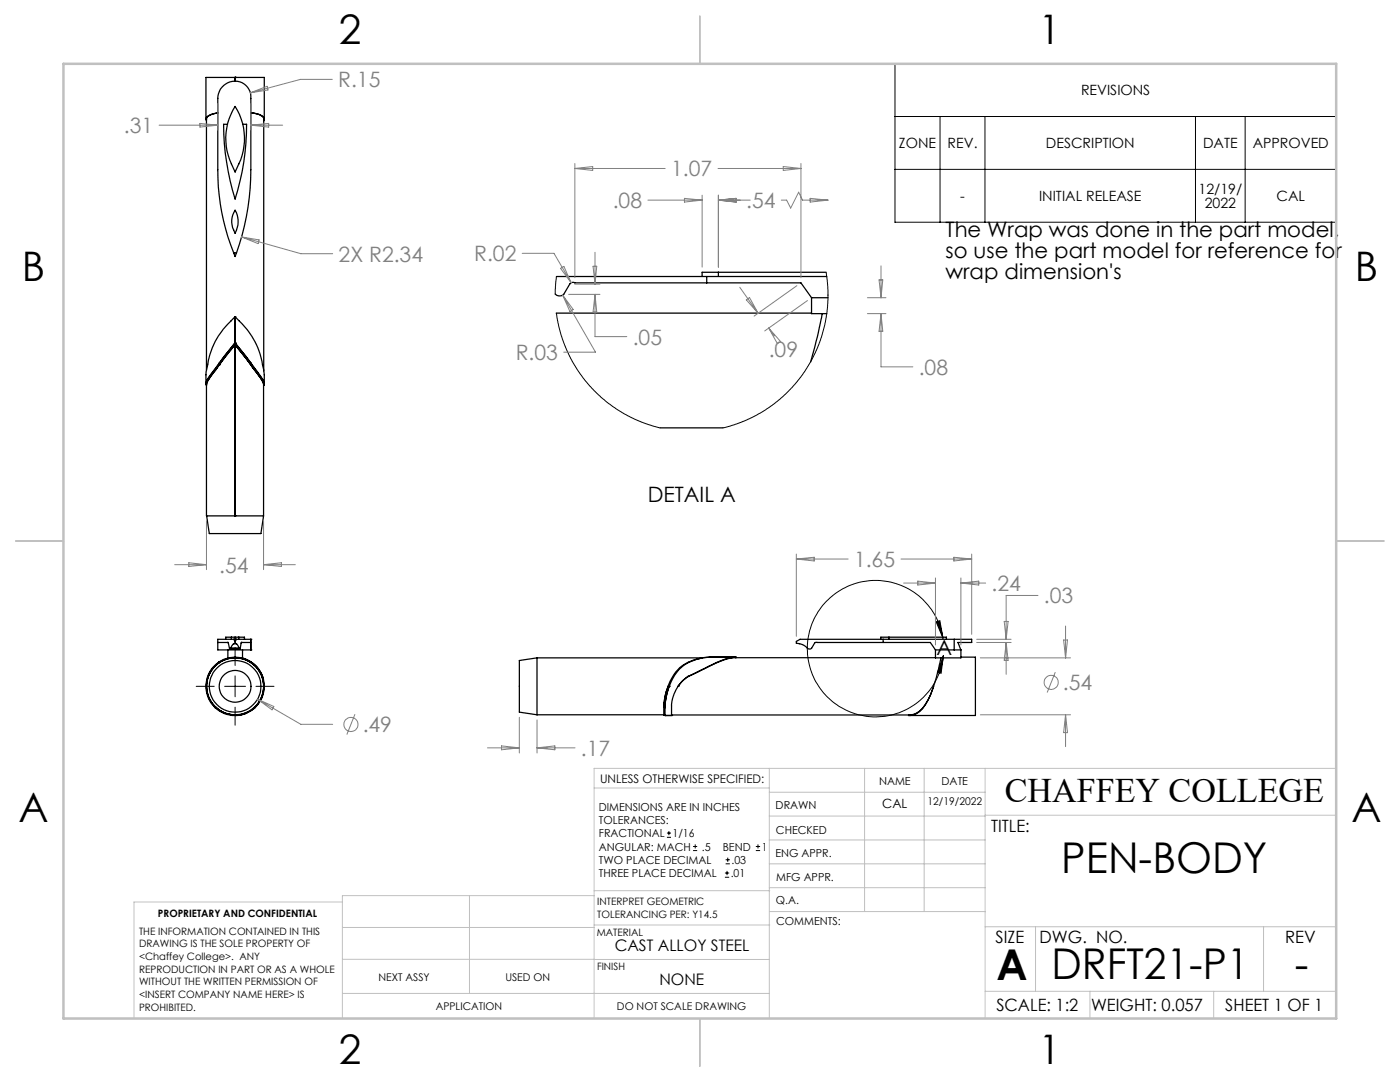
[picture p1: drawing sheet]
<svg xmlns="http://www.w3.org/2000/svg" width="279mm" height="216mm" viewBox="0 0 279 216" stroke-linecap="round" stroke-linejoin="round" font-family="sans-serif">
<g fill="none" stroke="#000" stroke-width=".25">
<path d="M46.9 15.5h.1M46.9 15.5h-5.8v8.3M46.9 15.5v.7M46.9 16.2a3.5 3.5 0 0 0-3.4 3.4v14.3a43.7 43.7 0 0 0 3.1 16.5M46.9 16.2a3.2 3.2 0 0 1 3.2 3.4v14.3a49.3 49.3 0 0 1-2.9 16.5M47 15.5h.1M47 15.5h5.7v8.3M47 15.5v.7M41.2 23.8v50.1M41.2 23.8a1.07 1.07 0 0 1 1.1-1l1.2-.3a3.2 3.2 0 0 0-2.4 1.1l.1 .5M45.4 24.8h-.8a51.7 51.7 0 0 0 2.3 14.9 48.7 48.7 0 0 0 2.3-14.9h-.7M46.9 21.2a12 12 0 0 1 .8 11.5l-.8 1.6a12.6 12.6 0 0 1-.4-12.3z"/>
<path d="M50.1 22.5a3.7 3.7 0 0 1 2.6 1.1l-.1 .5M50.1 22.5l1.1 .2a1.78 1.78 0 0 1 1.4 1.1v50.2M46.6 50.4h.6M46.6 50.4l.3 .8 .3-.8M46.9 41.9a4.7 4.7 0 0 1 0 4.7 4.3 4.3 0 0 1 0-4.7zM111.1 55.2h29.9M141 56.4h-26.3a.74 .74 0 0 0-1 .3l-1.2 2a1.18 1.18 0 0 1-1.7 0M141 56.4h18.8l2.2 3M141 55.2v1.2M141 55.2h24M143.4 54.3h21.5M143.4 54.3v.9"/>
<path d="M143.4 54.3h-3.3v.9M162 59.4h3.2M162 59.4v3.2h3M43.7 72.5l-.6 .9a8.4 8.4 0 0 0-2 3.3l.1 .2a4.2 4.2 0 0 1 1.3-2.4l1.3-1.7M43.7 72.5h.1M43.8 72.5l-1 1.3a6.8 6.8 0 0 0-1.6 2.8v26.3h5.7M43.8 72.8h.1M43.8 72.8l-.6 .9a8.2 8.2 0 0 0-2 3.1M46.9 68.4l-3.2 4.1M46.9 63.2a17.1 17.1 0 0 0-5.8 11.6v1.8M46.9 63.2h.1M46.9 68.4h.1"/>
<path d="M46.9 68.4l-3.1 4.1M46.9 68.8l-3.1 4M46.9 68.8l3.1 4M46.9 63.2v5.2M46.9 68.8v34.1M46.9 63.2a16.6 16.6 0 0 1 5.8 11.6v1.8M46.9 68.4l3.2 4.1M46.9 68.8h.1M46.9 68.8l3.2 4M50 72.8h.1M50 72.8l1 1.2a7.1 7.1 0 0 1 1.6 2.8v26.1M50.1 72.8l.9 1.2a6.2 6.2 0 0 1 1.6 2.9v.1"/>
<path d="M50.1 72.5l.9 1.3a5.9 5.9 0 0 1 1.6 3M50.1 72.8h.1M50.1 72.8l.6 .9a6 6 0 0 1 1.9 3.2M50.1 72.5h.1M50.1 72.5l1.1 1.4a6.6 6.6 0 0 1 1.5 2.8l-.1 .2M111 62.5h51M164.1 62.6l-1 4.6-1.3 5M131.8 85.4h12.5M41.2 102.9l.6 3.6h10.3l.5-3.6M46.9 102.9h.1M46.9 102.9h5.7M43.5 128.2h1.9"/>
<path d="M43.7 132.1a5.9 5.9 0 0 0-.8 9.1M43.7 132.1l.1 .1M43.8 132.2h.1M43.8 132.2a5.7 5.7 0 0 0-.8 8.9M45.4 128.2l.4 1.2 .1 .1 .2-.2M45.4 128.2h.1M45.5 129.7v1.6h.1M45.9 129.5h1.9M46.1 129.3h1.6M46.2 127.1h-1.2v.5M46.2 127.1v.5M46.2 127.1h1.5"/>
<path d="M46.4 131.3h.1M46.6 127.6h-3.1v2.1h6.6M46.6 127.6l.3 .4M46.6 127.6h.6M46.7 128.4l-.6 .9M46.7 128.4h.5M46.9 131.3a5.7 5.7 0 0 1 5.7 5.6 5.7 5.7 0 0 1-5.7 5.7M46.9 131.3a5.7 5.7 0 0 0-5.7 5.6 5.7 5.7 0 0 0 5.7 5.7M46.9 131.2a5.7 5.7 0 0 0-5.7 5.7 5.7 5.7 0 0 0 5.7 5.8M46.9 131.2a5.3 5.3 0 0 0-3.1 1M46.9 131.1l-1.1 .1-1.1 .4-1 .5M46.9 131.1v.2"/>
<path d="M46.9 131.2h.1M46.9 131.2l1.8 .3 1.4 .7M46.9 131.2l1.6 .2 1.6 .8M46.9 131.1l1.1 .1 2.1 .9M46.9 127.1v.5M46.9 128v.3M46.9 128.3l-.2 .1M46.9 128.3l.3 .1M47.2 128.4l.5 .9M47.2 127.6h2.9M47.2 127.6l-.3 .4M47.7 127.1h1.1v.5"/>
<path d="M47.7 127.1v.5M48.2 128.2h.1M48.2 131.3a5.8 5.8 0 0 1 4.4 4.4M48.3 128.2h1.8M48.3 128.2l-.4 1.3-.2-.2M48.4 129.7v1.6h-.3M50 132.2h.1M50.1 132.2a5.7 5.7 0 0 1 .7 8.9M50.1 129.7h.1M50.1 127.6h.1M50.1 127.6v2.1M50.1 132.2h.1"/>
<path d="M50.1 132.1a5.8 5.8 0 0 1 .8 9.1M50.1 132.1v.1M107.2 131.3v11.3M107.2 131.3l-3.6 .5v10.3l3.6 .5M107.2 131.3h33M133.3 136.9h.1M133.3 137a12.4 12.4 0 0 0-.8 4.1M133.6 136.9h.1M133.6 136.9a11.6 11.6 0 0 0-.9 4.3M135.3 136.9h.1M137.3 135a8.2 8.2 0 0 0-3.3 7.8M137.3 135h.1"/>
<path d="M137.3 135l-1.1 .9-.9 1M139.9 131.3l-.3 .1a8.3 8.3 0 0 0-6.6 6.6l-.4 1.4-.1 1.7M141.7 131.1a8.4 8.4 0 0 0-8.5 6.9l-.4 2.1-.1 1.1M141.7 131.1l-1.4 .1M141.7 131.1h5.2M146.1 131.2l-.4 .1a19.6 19.6 0 0 0-5.7 2.4l-2.7 1.3M146.1 131.3l-1.5 .3-1.6 .7-5.7 2.7M146.1 131.2v.1M146.9 131.2h39.8M146.9 131.1l-.8 .1M146.9 131.2l-.8 .1M146.9 131.1v.1"/>
<path d="M176.2 127.6h-16.5l-.8 .4v.3a5.4 5.4 0 0 1 2.6 1.2l.4-.1 .7-1.1 .2-.1h13.4M176.2 127.6h14.2M176.2 128.2h9.5l1 1.5M176.2 127.6v.6M177.4 127.1h11.5v.5M177.4 127.1h-1.6v.5M177.4 127.1v.5M186.3 136.9l-.2 .6a8.3 8.3 0 0 1-3.3 4.8l-1.5 .4M186.7 129.7h3.7M186.7 129.7v1.6h5.1v-1.6M187.8 131.3l-.4 1.8a30 30 0 0 1-2.7 7.5 3.8 3.8 0 0 1-3.4 2.2M190.4 127.6h3.5v.6h-2.7l.6 1.5"/>
<path d="M190.4 129.7h1.4M190.4 127.6v2.1M191.8 131.1h2.9v11.7h-13.4M42.9 141.2a5.7 5.7 0 0 0 4 1.6M43 141.1l-.1 .1M43 141.1h.1M43 141.1a5.5 5.5 0 0 0 3.9 1.6M46.9 142.6v.2M46.9 142.7h.1M49.3 142.3l-1.2 .4-1.1 .1M50.8 141.1h.1M50.8 141.1a5.7 5.7 0 0 1-3.9 1.6"/>
<path d="M50.8 141.1l.1 .1M50.9 141.2a6.1 6.1 0 0 1-4 1.6M51 141.1l-.7 .5M107.2 142.6l25.5 .1M132.5 141.1v1.6M132.5 141.1h.1M132.7 141.2v1.6M132.7 142.8h.1M132.7 142.8h1.3M134 142.8h.1M134 142.7h47.3M181.3 142.7v.1"/>
<circle cx="46.9" cy="137" r="5.2"/>
<circle cx="46.9" cy="136.9" r="3.2"/>
</g>
<g fill="none" stroke="#000" stroke-width=".2">
<path d="M178.6 12.7h88.1v31.6h-88.1zM178.6 23.2h88.1M178.6 33.8h88.1M187.6 23.2v21.1M196.6 23.2v21.1M238.6 23.2v21.1M248.5 23.2v21.1M111.1 55.2l-.3 3.5M164.9 54.3l.3 2.8v2.8l-.2 2.5-.4 2.3-.7 2.6-.7 2-1.4 2.9-1.1 1.8-2.7 3.4-1.8 1.8-2.1 1.7-2.3 1.5-2.2 1.1-3 1.2-2.3 .7M111 62.5l1 4.5 1.3 3.3 1.8 3.4 2.6 3.3 3.4 3.2 3.4 2.3 3.6 1.7 3.7 1.2M39.2 136.9h3.6M44.8 136.9h4.2"/>
<path d="M46.9 129.2v3.6M46.9 134.9v4.1M51.1 136.9h3.6M186.8 124.1l.8-.2 .6 3.5zM188.2 127.4a13.6 13.6 0 0 0-20.7-9.5 13.6 13.6 0 0 0-.4 22.8 13.6 13.6 0 0 0 21-8.9l.2-1M188.3 130.8l-.5 3.5-.7-.1zM46.9 141.1v3.6M133.1 167.1h.8M133.1 166.2h.8M133.5 165.8v.9M138.3 169.7h.8M138.3 168.9h.8"/>
<path d="M138.7 168.5v.8M144.7 175h.8M144.7 174.2h.8M144.8 172.4h.9M144.8 171.6h.9M145.1 173.8v.8M145.2 171.1v.9M150.8 169.7h.9M150.8 168.9h.9M151.3 168.5v.8"/>
</g>
<g fill="none" stroke="#808080" stroke-width=".2">
<path d="M50 18.5l3.3-1.3 .2 .8zM66.3 15.8h-6.3l-10 2.7M31.7 25h11.8M39.9 24.6l3.6 .4-3.6 .4zM43.5 20.7v5.3M50.1 20.7v5.3M50.1 25h6.3M50.1 25l3.5-.4v.8zM114.7 32.6v22.8M114.7 33.6h18.1M114.7 33.6l3.6-.4v.8zM129.3 39.9h10.8"/>
<path d="M136.6 39.6l3.5 .3-3.5 .4zM140.1 38.9v14.4M143.3 33.6h16.5M143.4 38.9v14.4M143.4 39.9h6.3M143.4 39.9l3.5-.3v.7zM155.9 39.9h1.1l.8 1.6 1.6-3.2 .8 1.6h5M156.3 33.2l3.5 .4-3.5 .4zM159.8 32.6v22.8M161.7 39.6l3.5 .3-3.5 .4zM48.2 47.3l11.8 3.3h6.4M48.2 47.3l3.5 .6-.2 .7z"/>
<path d="M104.2 50.6h6.4l3.4 5.8M111.9 53.6l.6-.4 1.5 3.2zM112.3 58.9l6.6 11.4h-6.4M112.3 58.9l2.1 2.9-.7 .4zM113.5 58.7h6.2M114.7 56.7h5M118.4 53.1h.7l-.4 3.6zM118.7 58.7v8.5h6.4M118.7 50.3v6.4M118.7 58.7l.4 3.6h-.7zM147.6 57.3l3.7 5.2M148.9 59.8l.7-.4 1.7 3.1z"/>
<path d="M159 57l-8.5 6.1M161.1 60l-8.5 6M173.1 59.4h3.7M175.4 55.8h.8l-.4 3.6zM175.8 53.1v6.3M153.4 65.5l1.2 1.5M153.4 65.5l2.4 2.7-.6 .4zM173.1 62.6h3.7M175.8 62.6v10.6h6.4M175.8 62.6l.4 3.5h-.8zM34.9 112.7h6.3M37.7 112.3l3.5 .4-3.5 .3z"/>
<path d="M41.2 103.9v9.8M52.6 103.9v9.8M52.6 112.7h6.3M52.6 112.7l3.6-.4v.7zM158.9 110.6v16.4M158.9 111.5h10.4M158.9 111.5l3.6-.3v.7zM179.8 111.5h14.1M180.3 116.3h6.4M183.2 116l3.5 .3-3.5 .4zM186.7 115.3v13.4M190.4 111.2l3.5 .3-3.5 .4z"/>
<path d="M191.8 115.3v13.4M191.8 116.3h4.9M191.8 116.3l3.5-.3v.7zM193.9 110.6v16M207.2 118.8h-6.4v8.8M51.4 139.5l8.6 5h6.4M51.4 139.5l3.2 1.5-.3 .6zM194.9 127.6h6.9M194.9 128.2h6.9M195.7 131.3h17.9M200.4 124h.8l-.4 3.6zM200.8 128.2v6.3"/>
<path d="M200.8 128.2l.4 3.6h-.8zM210.6 134.1l-1.6 4.1M212.3 127.7h.7l-.3 3.6zM212.7 124.9v6.4M70.8 142.5l-1.6 4.1M97.3 149.2h6.3M100.1 148.8l3.5 .4-3.5 .4zM103.6 143.1v7.1M107.2 143.7v6.5M107.2 149.2h7.6M107.2 149.2l3.5-.4v.8zM195.7 142.6h17.9"/>
<path d="M212.7 142.6v6.4M212.7 142.6l.3 3.6h-.7z"/>
<circle cx="209.8" cy="136.1" r="1.41"/>
<circle cx="70" cy="144.6" r="1.41"/>
</g>
<g fill="none" stroke="#c0c0c0" stroke-width=".2">
<path d="M118.6 157.2h34.9M153.5 153.3v49.9M153.5 158.1h43.1M172.5 153.3v28.6M184.4 153.3v28.6M196.6 153.3v49.9M266.7 153.3h-148.1v49.9M68.3 180h-41.6v23.2M93.7 178.7v19.5M118.6 178.7h-50.3v24.5M118.6 177.7h35M153.5 167.6h43.1"/>
<path d="M153.5 162.8h43.1M153.5 172.4h43.1M153.5 177.1h43.1M196.6 162.7h70.1M68.3 198.2h85.2M68.3 191.4l85.2 .1M68.3 185.1h50.3M118.6 184.6h35M153.6 181.9h43M196.6 197.8h70.1M196.6 184.9h70.1M206.7 184.9v12.9"/>
<path d="M217.5 197.8v5.4M242.2 197.8v5.4M252.2 184.9v12.9"/>
</g>
<path d="M139.7 3.2v9.5M3.1 107.9h9.6M266.7 107.9h9.5M139.7 203.2v9.6" fill="none" stroke="#c0c0c0" stroke-width=".25"/>
<path d="M12.7 12.7h254v190.5h-254z" fill="none" stroke="#c0c0c0" stroke-width=".5"/>
<path d="M186.8 124.1l.8-.2 .6 3.5zM188.3 130.8l-.5 3.5-.7-.1z" fill="#000"/>
<g font-size="8.5">
<text x="211.8" y="174.2">PEN-BODY</text>
<text x="198.9" y="195.5">A</text>
<text x="209.9" y="195.4">DRFT21-P1</text>
<text x="258.4" y="195.4">-</text>
</g>
<g font-size="8.1">
<text x="67.6" y="8.9">2</text>
<text x="207.3" y="8.9">1</text>
<text x="4.4" y="56.1">B</text>
<text x="270.4" y="56.1">B</text>
<text x="3.7" y="164.1">A</text>
<text x="269.7" y="164.1">A</text>
<text x="67.6" y="212.4">2</text>
<text x="207.3" y="212.4">1</text>
</g>
<text font-size="6.9" x="200.5" y="160.1">CHAFFEY COLLEGE</text>
<g font-size="4.2" fill="#808080">
<text x="67.5" y="17.4">R.15</text>
<text x="24.7" y="26.6">.31</text>
<text x="133.9" y="35.2">1.07</text>
<text x="122.3" y="41.5">.08</text>
<text x="148.9" y="41.5">.54</text>
<text x="67.6" y="52.2">2X R2.34</text>
<text x="94.6" y="52.1">R.02</text>
<text x="102.9" y="71.8">R.03</text>
<text x="126.3" y="68.8">.05</text>
<text x="153.4" y="71.2">.09</text>
<text x="183.4" y="74.8">.08</text>
<text x="170.4" y="113.1">1.65</text>
<text x="43.8" y="114.3">.54</text>
<text x="197.9" y="117.9">.24</text>
<text x="208.3" y="120.4">.03</text>
<text x="212.1" y="137.7">.54</text>
<text x="72.4" y="146.1">.49</text>
<text x="115.9" y="150.8">.17</text>
</g>
<g font-size="4.2">
<text x="188.7" y="47.4">The Wrap was done in the part model,</text>
<text x="188.7" y="51.5">so use the part model for reference for</text>
<text x="188.7" y="55.7">wrap dimension's</text>
<text x="129.3" y="100.1">DETAIL A</text>
<text x="186.9" y="130.6">A</text>
</g>
<g font-size="3.4">
<text x="197.8" y="166">TITLE:</text>
<text x="198.7" y="188.1">SIZE</text>
<text x="207.5" y="188.1">DWG. NO.</text>
<text x="256.5" y="188.2">REV</text>
<text x="198.8" y="201.7">SCALE: 1:2</text>
<text x="217.7" y="201.8">WEIGHT: 0.057</text>
<text x="244.5" y="201.7">SHEET 1 OF 1</text>
</g>
<g font-size="3.2">
<text x="122.7" y="189.8">CAST ALLOY STEEL</text>
<text x="131.6" y="196.6">NONE</text>
</g>
<g font-size="2.8">
<text x="215.7" y="19">REVISIONS</text>
<text x="179.4" y="29.6">ZONE</text>
<text x="189.1" y="29.6">REV.</text>
<text x="208.7" y="29.6">DESCRIPTION</text>
<text x="240.1" y="29.6">DATE</text>
<text x="250" y="29.6">APPROVED</text>
<text x="191.6" y="40.1">-</text>
<text x="207.4" y="40.1">INITIAL RELEASE</text>
<text x="239.2" y="38.7">12/19/</text>
<text x="240.4" y="41.5">2022</text>
<text x="254.8" y="40.1">CAL</text>
</g>
<text font-size="2.5" x="176.1" y="161.3">CAL</text>
<text font-size="2.4" x="119.8" y="156.2">UNLESS OTHERWISE SPECIFIED:</text>
<g font-size="2.2">
<text x="119.5" y="161.8">DIMENSIONS ARE IN INCHES</text>
<text x="154.8" y="161.4">DRAWN</text>
<text x="175.4" y="156.6">NAME</text>
<text x="187.9" y="156.7">DATE</text>
<text x="119.5" y="164.4">TOLERANCES:</text>
<text x="119.5" y="167.1">FRACTIONAL</text>
<text x="134.2" y="167.1">1/16</text>
<text x="154.9" y="166.3">CHECKED</text>
<text x="119.5" y="172.4">TWO PLACE DECIMAL</text>
<text x="119.5" y="169.7">ANGULAR: MACH</text>
<text x="140.1" y="169.7">.5</text>
<text x="144.2" y="169.7">BEND</text>
<text x="146" y="172.4">.03</text>
<text x="152" y="169.7">1</text>
<text x="154.8" y="171">ENG APPR.</text>
<text x="119.5" y="175">THREE PLACE DECIMAL</text>
<text x="145.8" y="175">.01</text>
<text x="154.9" y="175.7">MFG APPR.</text>
<text x="154.9" y="180.4">Q.A.</text>
<text x="154.9" y="184.6">COMMENTS:</text>
</g>
<g font-size="2.1">
<text x="185.1" y="160.6">12/19/2022</text>
<text x="75.5" y="195.7">NEXT ASSY</text>
<text x="100.9" y="195.7">USED ON</text>
<text x="86.9" y="201.5">APPLICATION</text>
<text x="123.1" y="201.6">DO NOT SCALE DRAWING</text>
</g>
<g font-size="2">
<text x="31.5" y="182.9">PROPRIETARY AND CONFIDENTIAL</text>
<text x="119.2" y="180.6">INTERPRET GEOMETRIC</text>
<text x="119.2" y="183.1">TOLERANCING PER: Y14.5</text>
<text x="27.8" y="186.5">THE INFORMATION CONTAINED IN THIS</text>
<text x="27.8" y="189">DRAWING IS THE SOLE PROPERTY OF</text>
<text x="27.8" y="191.6">&lt;Chaffey College&gt;. ANY</text>
<text x="119.1" y="186.7">MATERIAL</text>
<text x="27.8" y="194.1">REPRODUCTION IN PART OR AS A WHOLE</text>
<text x="27.8" y="196.6">WITHOUT THE WRITTEN PERMISSION OF</text>
<text x="119.1" y="193.5">FINISH</text>
<text x="27.8" y="199.1">&lt;INSERT COMPANY NAME HERE&gt; IS</text>
<text x="27.8" y="201.7">PROHIBITED.</text>
</g>
</svg>
